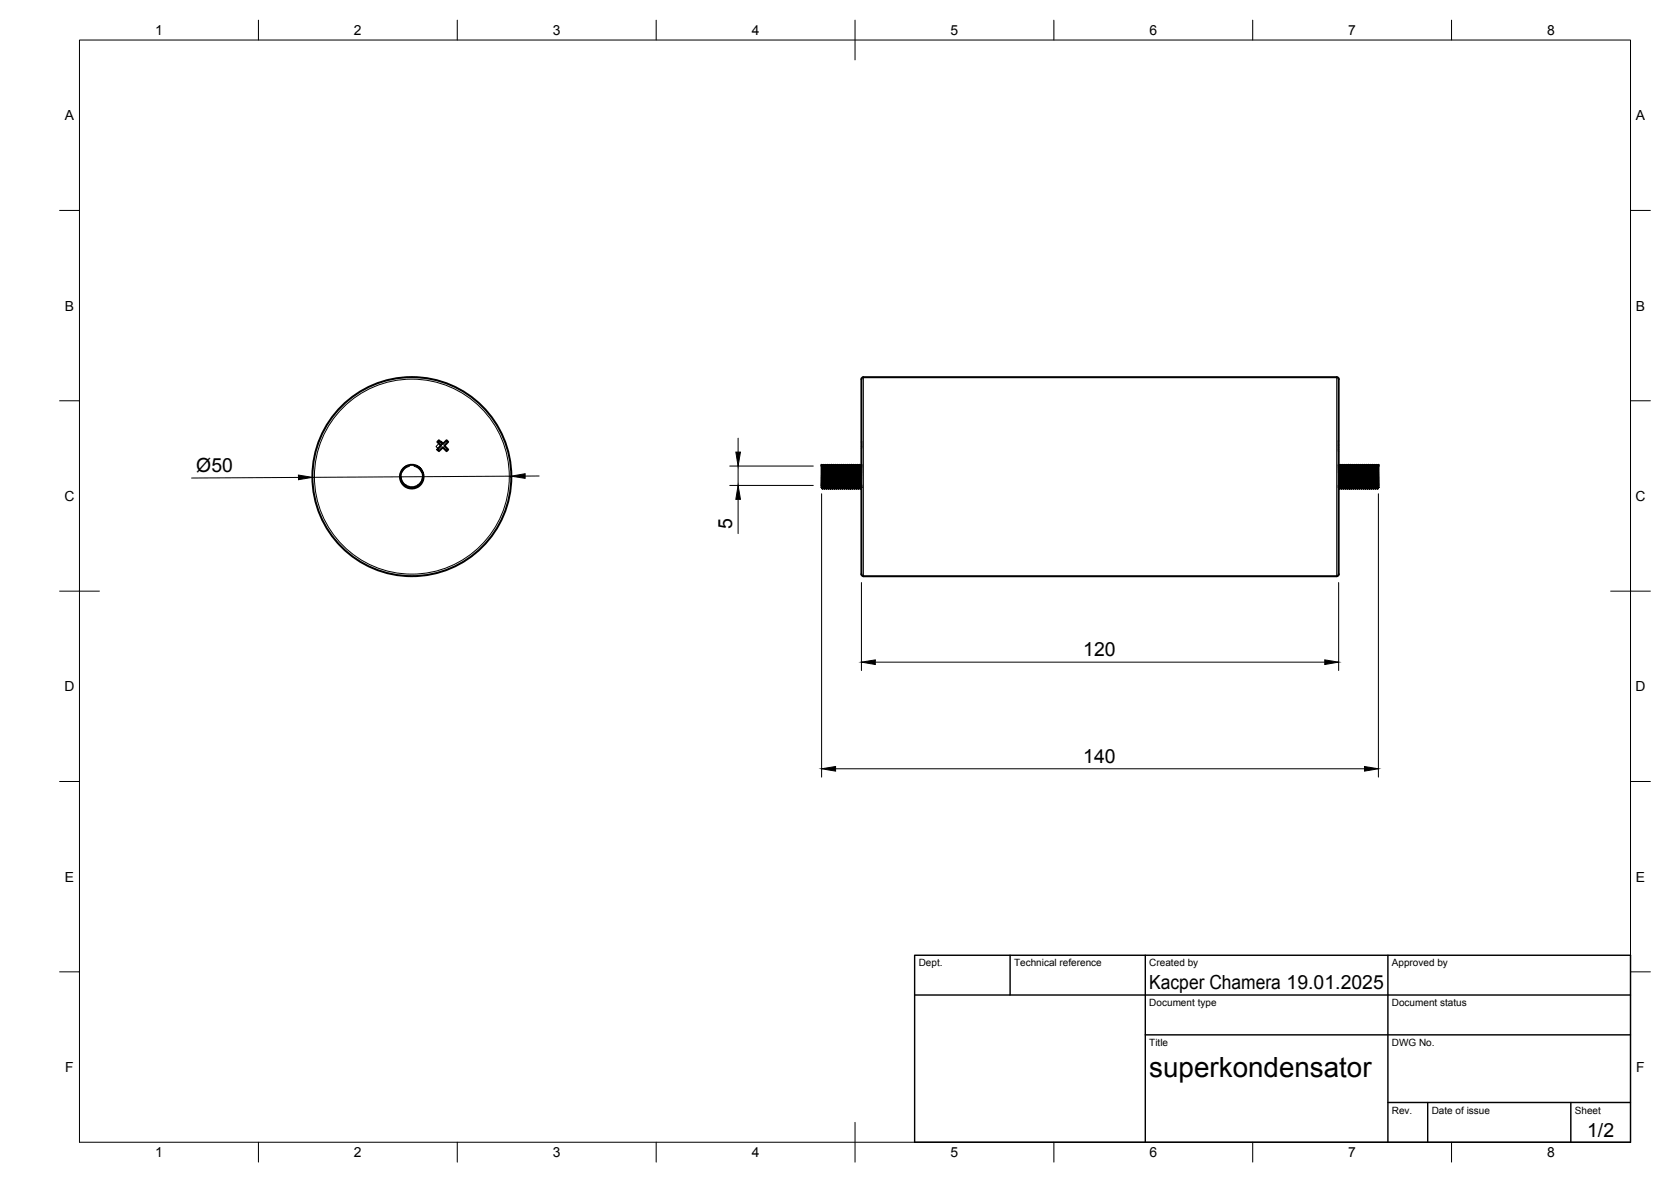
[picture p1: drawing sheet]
<svg xmlns="http://www.w3.org/2000/svg" width="420mm" height="297mm" viewBox="0 0 420 297" stroke-linecap="round" stroke-linejoin="round" font-family="sans-serif">
<!-- layer: Hidden -->
<g fill="none" stroke="#000" stroke-width=".25">
<path d="M100.9 119.8l.3 1.2 .8 1M102.9 117.2l-1 .5-.8 .9M104.1 117.2l1 .4 .8 1M106.2 119.8l-.2 1.1-.9 1.1M109.6 112.2l1.4-1.3 .4 .4-1.3 1.4zM206.6 117.1l.1 1.6M206.7 117v2.4M206.7 119.9l.1 2.3M206.8 117.1l.1 2.3M206.8 117.1h.1M206.9 117.1l.1 2.3M206.9 117.1h.1"/>
<path d="M207.1 116.8l.1 2.2M207.2 117v2.4M207.3 117.1l.1 2.3M207.3 117.1h.1M207.4 117.1l.1 2.3M207.4 117.1h.1M207.6 116.8l.1 2.2M207.6 117l.1 2.4M207.8 117.1l.1 2.3M207.8 117.1h.1M207.9 117.1l.1 2.3M207.9 117.1h.1"/>
<path d="M208 116.8l.2 2.2M208.2 117v2.4M208.3 117.1l.1 2.3M208.3 117.1h.1M208.4 117.1l.1 2.3M208.4 117.1h.1M208.6 116.8l.1 2.2M208.6 117l.1 2.4M208.8 117.1l.1 2.3M208.8 117.1h.1M208.9 117.1l.1 2.3M208.9 117.1h.1"/>
<path d="M209.1 116.8v2.2M209.1 117l.1 2.4M209.3 117.1l.1 2.3M209.3 117.1h.1M209.4 117.1l.1 2.3M209.4 117.1h.1M209.5 116.8l.2 2.2M209.7 117v2.4M209.8 117.1l.1 2.3M209.8 117.1h.1M209.9 117.1l.1 2.3M209.9 117.1h.1"/>
<path d="M210.1 116.8l.1 2.2M210.1 117l.1 2.4M210.3 117.1l.1 2.3M210.3 117.1h.1M210.4 117.1l.1 2.3M210.4 117.1h.1M210.5 116.8l.2 2.2M210.7 117v2.4M210.8 117.1l.1 2.3M210.8 117.1h.1M210.9 117.1l.1 2.3M210.9 117.1h.1"/>
<path d="M211.1 116.8l.1 2.2M211.1 117l.1 2.4M211.3 117.1l.1 2.3M211.3 117.1h.1M211.4 117.1l.1 2.3M211.4 117.1h.1M211.6 116.8l.1 2.2M211.6 117l.1 2.4M211.8 117.1l.1 2.3M211.8 117.1h.1M211.9 117.1l.1 2.3M211.9 117.1h.1"/>
<path d="M212 116.8l.2 2.2M212.2 117v2.4M212.3 117.1l.1 2.3M212.3 117.1h.1M212.4 117.1l.1 2.3M212.4 117.1h.1M212.6 116.8l.1 2.2M212.6 117l.1 2.4M212.8 117.1l.1 2.3M212.8 117.1h.1M212.9 117.1l.1 2.3M212.9 117.1h.1"/>
<path d="M213.1 116.8v2.2M213.1 117l.1 2.4M213.3 117.1l.1 2.3M213.3 117.1h.1M213.4 117.1l.1 2.3M213.4 117.1h.1M213.6 116.8l.1 2.2M213.7 117v2.4M213.8 117.1l.1 2.3M213.8 117.1h.1M213.9 117.1l.1 2.3M213.9 117.1h.1"/>
<path d="M214.1 116.8l.1 2.2M214.1 117l.1 2.4M214.3 117.1l.1 2.3M214.3 117.1h.1M214.4 117.1l.1 2.3M214.5 116.8l.2 2.2M214.7 117v2.4M214.8 117.1l.1 2.3M214.8 117.1h.1M214.9 117.1l.1 2.3M214.9 117.1h.1M215.1 116.8l.1 2.2"/>
<path d="M215.2 117v2.4M215.3 117.1l.1 2.3M215.3 117.1h.1M215.4 117.1l.1 2.3M215.4 117.1h.1M215.6 116.8l.1 2.2M215.6 117l.1 2.4M215.8 117.1l.1 2.3M215.8 117.1h.1M215.9 117.1l.1 2.3M215.9 117.1h.1M216 116.8l.2 2.2"/>
<path d="M216.2 117v2.4M216.3 117.1l.1 2.3M216.3 117.1h.1M216.4 117.1l.1 .8M216.4 117.1h.1M216.5 119.1l.1 2.9M216.6 116.8v.3M216.6 112.2v.5M216.6 110.9l.1 1.3M216.6 111.3h.1M336.5 113.4h.1M336.5 112.4h.1"/>
<path d="M336.5 111.6h.1M336.6 110.6l-.1 2.8M336.6 116.8v.3M336.7 119.1l-.1 2.9M336.8 117.1l-.1 .8M336.8 117.1h.1M336.9 117.1h.1M336.9 117.1l-.1 2.3M337 117v2.4M337.1 116.8l-.1 2.2M337.3 117.1l-.1 2.3M337.3 117.1h.1"/>
<path d="M337.4 117.1l-.1 2.3M337.4 117.1h.1M337.5 117v2.4M337.6 116.8l-.1 2.2M337.8 117.1l-.1 2.3M337.8 117.1h.1M337.9 117.1l-.1 2.3M337.9 117.1h.1M338 117l-.1 2.4M338.1 116.8l-.1 2.2M338.3 117.1l-.1 2.3M338.3 117.1h.1"/>
<path d="M338.4 117.1l-.1 2.3M338.4 117.1h.1M338.5 117v2.4M338.6 116.8l-.1 2.2M338.8 117.1h.1M338.8 117.1l-.1 2.3M338.9 117.1l-.1 2.3M338.9 117.1h.1M339 117v2.4M339.1 116.8l-.1 2.2M339.3 117.1l-.1 2.3M339.3 117.1h.1"/>
<path d="M339.4 117.1l-.1 2.3M339.4 117.1h.1M339.5 117l-.1 2.4M339.6 116.8l-.1 2.2M339.8 117.1l-.1 2.3M339.8 117.1h.1M339.9 117.1l-.1 2.3M339.9 117.1h.1M340 117v2.4M340.1 116.8l-.1 2.2M340.3 117.1l-.1 2.3M340.3 117.1h.1"/>
<path d="M340.4 117.1l-.1 2.3M340.4 117.1h.1M340.6 117l-.2 2.4M340.6 116.8l-.1 2.2M340.8 117.1l-.1 2.3M340.8 117.1h.1M340.9 117.1h.1M340.9 117.1l-.1 2.3M341 117v2.4M341.1 116.8l-.1 2.2M341.3 117.1l-.1 2.3M341.3 117.1h.1"/>
<path d="M341.4 117.1l-.1 2.3M341.4 117.1h.1M341.5 117v2.4M341.6 116.8l-.1 2.2M341.8 117.1l-.1 2.3M341.8 117.1h.1M341.9 117.1l-.1 2.3M341.9 117.1h.1M342.1 117l-.2 2.4M342.1 116.8l-.1 2.2M342.3 117.1l-.1 2.3M342.3 117.1h.1"/>
<path d="M342.4 117.1l-.1 2.3M342.4 117.1h.1M342.5 117v2.4M342.6 116.8l-.1 2.2M342.8 117.1h.1M342.8 117.1l-.1 2.3M342.9 117.1l-.1 2.3M342.9 117.1h.1M343 117v2.4M343.1 116.8l-.1 2.2M343.3 117.1l-.1 2.3M343.3 117.1h.1"/>
<path d="M343.4 117.1l-.1 2.3M343.4 117.1h.1M343.5 117v2.4M343.6 116.8l-.1 2.2M343.8 117.1l-.1 2.3M343.8 117.1h.1M343.9 117.1l-.1 2.3M343.9 117.1h.1M344 117v2.4M344.1 116.8l-.1 2.2M344.3 117.1l-.1 2.3M344.3 117.1h.1"/>
<path d="M344.4 117.1l-.1 2.3M344.4 117.1h.1M344.6 117l-.2 2.4M344.6 116.8l-.1 2.2M344.8 117.1l-.1 2.3M344.8 117.1h.1M344.9 117.1h.1M344.9 117.1l-.1 2.3M345 117v2.4M345.1 116.8l-.1 2.2M345.3 117.1l-.1 2.3M345.3 117.1h.1"/>
<path d="M345.4 117.1l-.1 2.3M345.4 117.1h.1M345.5 117v2.4M345.6 116.8l-.1 2.2M345.8 117.1l-.1 2.3M345.8 117.1h.1M345.9 117.1l-.1 2.3M345.9 117.1h.1M346 117l-.1 2.4M346.1 116.8l-.1 2.2M346.3 117.1l-.1 2.3M346.3 117.1h.1"/>
<path d="M346.4 117.1l-.1 2.3M346.4 117.1h.1M346.5 119.9l-.1 2.3M346.5 117v2.4M346.6 117.1l-.1 1.6M206.6 122v.5M206.6 122.5h.1M206.8 120.6l.1 2.2M206.9 120.6l.2 1.9M207 120.6l.1 1.9M207 122.5h.1M207.1 122.5h.1"/>
<path d="M207.2 120.2l.1 2.4M207.3 120.6l.1 2.2M207.4 120.6l.1 1.9M207.5 120.6l.1 1.9M207.5 122.5h.1M207.6 122.5h.1M207.7 120.2l.1 2.4M207.8 120.6l.1 2.2M207.9 120.6l.1 1.9M208 120.6l.1 1.9M208 122.5h.1M208.1 122.5h.1"/>
<path d="M208.2 120.2l.1 2.4M208.3 120.6l.1 2.2M208.4 120.6l.1 1.9M208.5 120.6l.1 1.9M208.5 122.5h.1M208.6 122.5h.1M208.7 120.2l.1 2.4M208.8 120.6l.1 2.2M208.9 120.6l.1 1.9M209 120.6l.1 1.9M209 122.5h.1M209.1 122.5h.1"/>
<path d="M209.2 120.2l.1 2.4M209.3 120.6l.1 2.2M209.4 120.6l.1 1.9M209.5 120.6l.1 1.9M209.6 122.5h.1M209.7 120.2l.1 2.4M209.8 120.6l.1 2.2M209.9 120.6l.1 1.9M210 120.6l.1 1.9M210 122.5h.1M210.1 122.5h.1M210.2 120.2l.1 2.4"/>
<path d="M210.3 120.6l.1 2.2M210.4 120.6l.1 1.9M210.5 120.6l.1 1.9M210.5 122.5h.1M210.6 122.5h.1M210.7 120.2l.1 2.4M210.8 120.6l.1 2.2M210.9 120.6l.2 1.9M211 120.6l.1 1.9M211 122.5h.1M211.1 122.5h.1M211.2 120.2l.1 2.4"/>
<path d="M211.3 120.6l.1 2.2M211.4 120.6l.1 1.9M211.5 120.6l.1 1.9M211.5 122.5h.1M211.6 122.5h.1M211.7 120.2l.1 2.4M211.8 120.6l.1 2.2M211.9 120.6l.1 1.9M212 120.6l.1 1.9M212 122.5h.1M212.1 122.5h.1M212.2 120.2l.1 2.4"/>
<path d="M212.3 120.6l.1 2.2M212.4 120.6l.1 1.9M212.5 120.6l.1 1.9M212.5 122.5h.1M212.6 122.5h.1M212.7 120.2l.1 2.4M212.8 120.6l.1 2.2M212.9 120.6l.1 1.9M213 120.6l.1 1.9M213 122.5h.1M213.1 122.5h.1M213.2 120.2l.1 2.4"/>
<path d="M213.3 120.6l.1 2.2M213.4 120.6l.2 1.9M213.5 120.6l.1 1.9M213.5 122.5h.1M213.6 122.5h.1M213.7 120.2l.1 2.4M213.8 120.6l.1 2.2M213.9 120.6l.1 1.9M214 120.6l.1 1.9M214 122.5h.1M214.1 122.5h.1M214.2 120.2l.1 2.4"/>
<path d="M214.3 120.6l.1 2.2M214.4 120.6l.1 1.9M214.5 120.6l.1 1.9M214.5 122.5h.1M214.6 122.5h.1M214.7 120.2l.1 2.4M214.8 120.6l.1 2.2M214.9 120.6l.2 1.9M215 120.6l.1 1.9M215 122.5h.1M215.1 122.5h.1M215.2 120.2l.1 2.4"/>
<path d="M215.3 120.6l.1 2.2M215.4 120.6l.1 1.9M215.5 120.6l.1 1.9M215.5 122.5h.1M215.7 120.2l.1 2.4M215.8 120.6l.1 2.2M215.9 120.6l.1 1.9M216 120.6l.1 1.9M216 122.5h.1M216.1 122.5h.1M216.2 120.2l.1 2.4M216.3 120.6l.1 2.2"/>
<path d="M216.4 120.6l.1 1.9M216.5 122.5h.1M336.7 122.5h.1M336.8 120.6l-.1 1.9M336.9 120.6l-.1 2.2M337 120.2l-.1 2.4M337.1 122.5h.1M337.2 120.6l-.1 1.9M337.4 120.6l-.1 2.2M337.5 120.2l-.1 2.4M337.5 122.5h.1M337.7 120.6l-.2 1.9"/>
<path d="M337.7 122.5h.1M337.8 120.6l-.1 1.9M337.9 120.6l-.1 2.2M338 120.2l-.1 2.4M338.1 122.5h.1M338.2 120.6l-.1 1.9M338.2 122.5h.1M338.4 120.6l-.1 2.2M338.5 120.2l-.1 2.4M338.6 122.5h.1M338.6 120.6v1.9M338.8 120.6l-.2 1.9"/>
<path d="M338.9 120.6l-.1 2.2M339 120.2l-.1 2.4M339 122.5h.1M339.2 120.6l-.2 1.9M339.2 122.5h.1M339.3 120.6l-.1 1.9M339.4 120.6l-.1 2.2M339.5 120.2l-.1 2.4M339.6 122.5h.1M339.7 120.6l-.1 1.9M339.9 120.6l-.1 2.2M340 120.2l-.1 2.4"/>
<path d="M340.1 122.5h.1M340.1 120.6l-.1 1.9M340.3 120.6l-.2 1.9M340.4 120.6l-.1 2.2M340.5 120.2l-.1 2.4M340.6 122.5h.1M340.7 120.6l-.1 1.9M340.7 122.5h.1M340.8 120.6l-.1 1.9M340.9 120.6l-.1 2.2M341 120.2l-.1 2.4M341.1 122.5h.1"/>
<path d="M341.2 120.6l-.1 1.9M341.4 120.6l-.1 2.2M341.5 120.2l-.1 2.4M341.7 120.6l-.1 1.9M341.7 122.5h.1M341.8 120.6l-.1 1.9M341.9 120.6l-.1 2.2M342 120.2l-.1 2.4M342.1 122.5h.1M342.2 120.6l-.1 1.9M342.2 122.5h.1M342.4 120.6l-.1 2.2"/>
<path d="M342.5 120.2l-.1 2.4M342.6 122.5h.1M342.6 120.6v1.9M342.8 120.6l-.2 1.9M342.9 120.6l-.1 2.2M343 120.2l-.1 2.4M343 122.5h.1M343.2 120.6l-.2 1.9M343.2 122.5h.1M343.3 120.6l-.1 1.9M343.4 120.6l-.1 2.2M343.5 120.2l-.1 2.4"/>
<path d="M343.6 122.5h.1M343.7 120.6l-.1 1.9M343.9 120.6l-.1 2.2M344 120.2l-.1 2.4M344.1 122.5h.1M344.1 120.6l-.1 1.9M344.3 120.6l-.2 1.9M344.4 120.6l-.1 2.2M344.5 120.2l-.1 2.4M344.6 122.5h.1M344.7 120.6l-.1 1.9M344.7 122.5h.1"/>
<path d="M344.8 120.6l-.1 1.9M344.9 120.6l-.1 2.2M345 120.2l-.1 2.4M345.1 122.5h.1M345.2 120.6l-.1 1.9M345.4 120.6l-.1 2.2M345.5 120.2l-.1 2.4M345.5 122.5h.1M345.7 120.6l-.2 1.9M345.7 122.5h.1M345.8 120.6l-.1 1.9M345.9 120.6l-.1 2.2"/>
<path d="M346 120.2l-.1 2.4M346.1 122.5h.1M346.2 120.6l-.1 1.9M346.2 122.5h.1M346.4 120.6l-.1 2.2M346.6 122.5h.1M346.6 122v.5"/>
</g>
<!-- layer: Visible -->
<g fill="none" stroke="#000" stroke-width=".51">
<path d="M217.1 94.8h119a1.22 1.22 0 0 1 .5 1.5v48M217.1 94.8a1.2 1.2 0 0 0-.5 1.5v48M104.8 117.1l-1-.3-1.5 .3M110.4 110.6l.9 1 1-1 .4 .4-1 1 1 1-.4 .4-1-1-.9 1-.4-.4 .9-1-.9-1zM206.6 117.1v4.9M206.6 116.8v.3M206.6 116.8l.2 .3M206.8 117.1l-.2 4.9M206.9 117.1l-.3 5.4M207.1 116.8l-.3 6M207.1 116.8l-.3 .3M207.1 116.8h.1"/>
<path d="M207.1 116.8l-.2 6M207.1 116.8l.2 .3M207.3 117.1l-.2 5.4M207.4 117.1l-.3 5.4M207.6 116.8l-.3 6M207.6 116.8l-.3 .3M207.6 116.8h.1M207.6 116.8l-.2 6M207.6 116.8l.2 .3M207.8 117.1l-.3 5.4M207.9 117.1l-.3 5.4M208 116.8l-.2 6"/>
<path d="M208 116.8l-.2 .3M208 116.8h.1M208.1 116.8l-.2 6M208.1 116.8l.2 .3M208.4 117.1l-.3 5.4M208.6 116.8l-.3 .4-.3 5.3M208.6 116.8l-.3 6M208.6 116.8h.1M208.6 116.8l-.2 6M208.6 116.8l.2 .3M208.8 117.1l-.3 5.4M208.9 117.1l-.3 5.4"/>
<path d="M209 116.8l-.2 .3M209.1 116.8l-.3 6M209.1 116.8h.1M209.1 116.8l-.2 6M209.1 116.8l.2 .3M209.3 117.1l-.3 5.4M209.4 117.1l-.3 5.4M209.5 116.8l-.2 6M209.5 116.8l-.2 .3M209.5 116.8h.1M209.6 116.8l-.2 6M209.6 116.8l.2 .3"/>
<path d="M209.8 117.1l-.3 5.4M209.9 117.1l-.3 5.4M210.1 116.8l-.3 6M210.1 116.8l-.3 .3M210.1 116.8h.1M210.1 116.8l-.2 6M210.1 116.8l.2 .3M210.3 117.1l-.3 5.4M210.4 117.1l-.3 5.4M210.5 116.8l-.2 6-.2-.3M210.5 116.8l-.2 .3M210.5 116.8h.1"/>
<path d="M210.6 116.8l-.2 6M210.6 116.8l.2 .3M210.8 117.1l-.3 5.4M210.8 117.1h.1M210.9 117.1l-.3 5.4M211.1 116.8l-.3 6M211.1 116.8h.1M211.1 116.8l-.2 .3M211.1 116.8l.2 .3M211.3 117.1l-.2 5.4M211.3 117.1h.1M211.4 117.1l-.3 5.4"/>
<path d="M211.6 116.8l-.3 6M211.6 116.8h.1M211.6 116.8l-.2 .3M211.6 116.8l-.2 6M211.6 116.8l.2 .3M211.8 117.1l-.3 5.4M211.8 117.1h.1M211.9 117.1l-.3 5.4M212 116.8l-.2 6M212 116.8h.1M212 116.8l-.1 .3M212.1 116.8l-.2 6"/>
<path d="M212.1 116.8l.2 .3M212.3 117.1l-.3 5.4M212.3 117.1h.1M212.4 117.1l-.3 5.4M212.6 116.8l-.3 6M212.6 116.8h.1M212.6 116.8l-.2 .3M212.6 116.8l.2 .3M212.8 117.1l-.3 5.4M212.8 117.1h.1M212.9 117.1l-.3 5.4M213 116.8l-.1 .3"/>
<path d="M213.1 116.8l-.3 6M213.1 116.8h.1M213.1 116.8l-.2 6M213.1 116.8l.2 .3M213.3 117.1l-.3 5.4M213.3 117.1h.1M213.4 117.1l-.4 5.4M213.6 116.8l-.3 6M213.6 116.8h.1M213.6 116.8l-.2 .3M213.8 117.1l-.2 5.4M213.8 117.1l-.2-.3-.2 6"/>
<path d="M213.8 117.1h.1M213.9 117.1l-.3 5.4M214.1 116.8l-.3 6M214.1 116.8h.1M214.1 116.8l-.2 .3M214.1 116.8l-.2 6M214.1 116.8l.2 .3M214.3 117.1l-.3 5.4M214.3 117.1h.1M214.4 117.1l-.3 5.4M214.5 116.8l-.2 6M214.5 116.8h.1"/>
<path d="M214.5 116.8l-.1 .3M214.6 116.8l-.2 6M214.6 116.8l.2 .3M214.8 117.1l-.3 5.4M214.8 117.1h.1M214.9 117.1l-.3 5.4M215.1 116.8l-.3 6M215.1 116.8h.1M215.1 116.8l-.2 .3M215.1 116.8l-.2 6M215.1 116.8l.2 .3M215.3 117.1l-.2 5.4"/>
<path d="M215.3 117.1h.1M215.4 117.1l-.3 5.4M215.6 116.8l-.3 6M215.6 116.8h.1M215.6 116.8l-.2 .3M215.6 116.8l-.2 6M215.6 116.8l.2 .3M215.8 117.1l-.3 5.4M215.9 117.1l-.3 5.4M216 116.8l-.2 6M216 116.8l-.2 .3M216 116.8h.1"/>
<path d="M216.1 116.8l-.2 6M216.1 116.8l.2 .3M216.3 117.1l-.3 5.4M216.4 117.1l-.3 5.4M216.6 116.8l-.3 6M216.6 116.8l-.3 .3M216.6 116.8h.1M216.6 117.1l-.2 5.7M336.6 117.1l.2 5.7M336.6 116.8h.1M336.6 116.8l.4 .7 .1 5M336.6 116.8l.3 6"/>
<path d="M336.8 117.1l.3 5.4M337.1 116.8l.2 6M337.1 116.8l-.2 .3M337.1 116.8h.1M337.1 116.8l.3 6M337.1 116.8l.3 .3M337.3 117.1l.2 5.4M337.4 117.1l.3 5.4M337.6 116.8l.2 6M337.6 116.8l-.2 .3M337.6 116.8h.1M337.6 116.8l.3 6"/>
<path d="M337.6 116.8l.2 .3M337.8 117.1l.3 5.4M337.8 117.1h.1M337.9 117.1l.2 5.2 .2 .5M338.1 116.8l.2 6M338.1 116.8l-.2 .3M338.1 116.8h.1M338.1 116.8l.3 6M338.1 116.8l.2 .3M338.3 117.1l.3 5.4M338.3 117.1h.1M338.4 117.1l.2 5.4"/>
<path d="M338.6 116.8l.2 6M338.6 116.8l-.2 .3M338.6 116.8h.1M338.6 116.8l.3 6M338.6 116.8l.2 .3M338.8 117.1l.2 5.4M338.8 117.1h.1M338.9 117.1l.3 5.4M339.1 116.8l.2 6M339.1 116.8l-.2 .3M339.1 116.8h.1M339.1 116.8l.3 6"/>
<path d="M339.1 116.8l.2 .3M339.3 117.1l.3 5.4M339.3 117.1h.1M339.4 117.1l.2 5.4M339.6 116.8l.2 6M339.6 116.8l-.2 .3M339.6 116.8h.1M339.6 116.8l.3 6M339.6 116.8l.2 .3M339.8 117.1l.3 5.4M339.8 117.1h.1M339.9 117.1l.2 5.4"/>
<path d="M340.1 116.8l.2 6M340.1 116.8l-.2 .3M340.1 116.8h.1M340.1 116.8l.3 6M340.1 116.8l.2 .3M340.3 117.1l.3 5.4M340.3 117.1h.1M340.4 117.1l.3 5.4M340.6 116.8l.2 6M340.6 116.8l-.2 .3M340.6 116.8h.1M340.6 116.8l.3 6"/>
<path d="M340.6 116.8l.2 .3M340.8 117.1l.3 5.4M340.8 117.1h.1M340.9 117.1l.2 5.4M341.1 116.8l.2 6M341.1 116.8l-.2 .3M341.1 116.8h.1M341.1 116.8l.3 6M341.1 116.8l.2 .3M341.3 117.1l.2 5.4M341.3 117.1h.1M341.4 117.1l.3 5.4"/>
<path d="M341.6 116.8l.2 6M341.6 116.8l-.2 .3M341.6 116.8h.1M341.6 116.8l.3 6M341.6 116.8l.2 .3M341.8 117.1l.3 5.4M341.8 117.1h.1M341.9 117.1l.2 5.4M342.1 116.8l.2 6M342.1 116.8l-.2 .3M342.1 116.8h.1M342.1 116.8l.3 6"/>
<path d="M342.1 116.8l.2 .3M342.3 117.1l.3 5.4M342.3 117.1h.1M342.4 117.1l.2 5.4M342.6 116.8l.2 6M342.6 116.8l-.2 .3M342.6 116.8h.1M342.6 116.8l.3 6M342.6 116.8l.3 .3M342.8 117.1l.2 5.4M342.9 117.1l.3 5.4M343.1 116.8l.2 6"/>
<path d="M343.1 116.8l-.2 .3M343.1 116.8h.1M343.1 116.8l.3 6M343.1 116.8l.3 .3M343.3 117.1l.3 5.4M343.4 117.1l.2-.3 .2 6M343.4 117.1l.2 5.4M343.6 116.8h.1M343.6 116.8l.3 6M343.6 116.8l.3 .3M343.8 117.1l.2 5.4M343.9 117.1l.2 5.4"/>
<path d="M344.1 116.8l.2 6M344.1 116.8l.3 6M344.1 116.8l-.2 .3M344.1 116.8l.3 .3M344.3 117.1l.3 5.4M344.4 117.1l.3 5.4M344.6 116.8l.3 6M344.6 116.8l-.2 .3M344.6 116.8h.1M344.6 116.8l.3 .3M344.8 117.1l.3 5.4M344.9 117.1l.2 5.4"/>
<path d="M345.1 116.8l.2 6M345.1 116.8l-.2 .3M345.1 116.8h.1M345.1 116.8l.3 6 .1-.3M345.1 116.8l.3 .3M345.3 117.1l.2 5.4M345.4 117.1l.3 5.4M345.6 116.8l.2 6M345.6 116.8l-.2 .3M345.6 116.8h.1M345.6 116.8l.3 6M345.6 116.8l.3 .3"/>
<path d="M345.8 117.1l.3 5.4M345.9 117.1l.2 5.2 .2 .5M346.1 116.8l.3 6M346.1 116.8l-.2 .3M346.1 116.8h.1M346.1 116.8l.3 .3M346.3 117.1l.3 5.4M346.4 117.1l.2 5.4M346.6 116.8v.3M346.6 116.8l-.2 .3M346.6 117.1v4.9M102 122a2.82 2.82 0 0 0 4-.9l.3-1v-1.2l-.7-1.1-.8-.7 1.1 .8 .6 1.4-.1 1.3-.5 1-.9 .8-1.2 .4-1.2-.2-1.1-.7-.7-1-.2-1.3 .5-1.4 1.2-1.1-1.1 1.1-.5 1.2 .3 1.4 1 1.2"/>
<path d="M206.6 122v.5M206.6 122.5l.2 .3M206.8 122.8h.1M207 122.5h.1M207.1 122.5l-.2 .3M207.1 122.5l.2 .3M207.3 122.8h.1M207.5 122.5h.1M207.5 122.5l-.1 .3M207.6 122.5l.2 .3M207.8 122.8h.1M208 122.5h.1"/>
<path d="M208 122.5l-.1 .3M208.1 122.5l.2 .3M208.3 122.8h.1M208.5 122.5h.1M208.5 122.5l-.1 .3M208.6 122.5l.2 .3M208.8 122.8h.1M209 122.5h.1M209 122.5l-.1 .3M209.1 122.5l.2 .3M209.3 122.8h.1M209.5 122.5h.1"/>
<path d="M209.5 122.5l-.1 .3M209.6 122.5l.2 .3M209.8 122.8h.1M210 122.5h.1M210 122.5l-.1 .3M210.3 122.8h.1M210.5 122.5h.1M210.5 122.5l-.1 .3M210.6 122.5l.2 .3M211 122.5h.1M211.1 122.5l-.2 .3M211.1 122.5l.2 .3"/>
<path d="M211.3 122.8h.1M211.5 122.5h.1M211.5 122.5l-.1 .3M211.6 122.5l.2 .3M211.8 122.8h.1M212 122.5h.1M212 122.5l-.1 .3M212.1 122.5l.2 .3M212.5 122.5h.1M212.5 122.5l-.1 .3M212.6 122.5l.2 .3M212.8 122.8h.1"/>
<path d="M213 122.5l-.1 .3M213.1 122.5l.2 .3M213.3 122.8h.1M213.6 122.5h.1M213.6 122.5l-.2 .3M213.6 122.5l.2 .3M213.8 122.8h.1M214 122.5h.1M214 122.5l-.1 .3M214.1 122.5l.2 .3M214.3 122.8h.1M214.5 122.5h.1"/>
<path d="M214.5 122.5l-.1 .3M214.6 122.5l.2 .3M214.8 122.8h.1M215 122.5h.1M215.1 122.5l-.2 .3M215.1 122.5l.2 .3M215.3 122.8h.1M215.5 122.5h.1M215.5 122.5l-.1 .3M215.6 122.5l.2 .3M215.8 122.8h.1M216 122.5h.1"/>
<path d="M216 122.5l-.1 .3M216.1 122.5l.2 .3M216.3 122.8h.1M216.5 122.5h.1M216.5 122.5l-.1 .3M216.6 122l-.1 .5M336.6 122l.1 .5M336.6 122.5h.1M336.7 122.5l.1 .3M336.8 122.8h.1M337.1 122.5l-.2 .3M337.1 122.5h.1"/>
<path d="M337.1 122.5l.2 .3M337.3 122.8h.1M337.5 122.5h.2M337.5 122.5l-.1 .3M337.7 122.5l.1 .3M337.8 122.8h.1M338.1 122.5h.1M338.1 122.5l-.2 .3M338.3 122.8h.1M338.6 122.5h.1M338.6 122.5l-.2 .3M338.6 122.5l.2 .3"/>
<path d="M338.8 122.8h.1M339 122.5h.2M339 122.5l-.1 .3M339.2 122.5l.1 .3M339.3 122.8h.1M339.6 122.5l-.2 .3M339.6 122.5h.1M339.6 122.5l.2 .3M339.8 122.8h.1M340.1 122.5l-.2 .3M340.1 122.5l.2 .3M340.3 122.8h.1"/>
<path d="M340.6 122.5h.1M340.6 122.5l-.2 .3M340.7 122.5l.1 .3M340.8 122.8h.1M341.1 122.5h.1M341.1 122.5l-.2 .3M341.1 122.5l.2 .3M341.3 122.8h.1M341.5 122.5h.2M341.5 122.5l-.1 .3M341.7 122.5l.1 .3M341.8 122.8h.1"/>
<path d="M342.1 122.5l-.2 .3M342.1 122.5h.1M342.1 122.5l.2 .3M342.3 122.8h.1M342.6 122.5h.1M342.6 122.5l-.2 .3M342.6 122.5l.2 .3M342.8 122.8h.1M343 122.5h.2M343 122.5l-.1 .3M343.2 122.5l.1 .3M343.3 122.8h.1"/>
<path d="M343.6 122.5h.1M343.6 122.5l-.2 .3M343.6 122.5l.2 .3M343.8 122.8h.1M344 122.5h.1M344.1 122.5l-.2 .3M344.1 122.5l.2 .3M344.3 122.8h.1M344.6 122.5h.1M344.6 122.5l-.2 .3M344.7 122.5l.1 .3M345.1 122.5h.1"/>
<path d="M345.1 122.5l-.2 .3M345.1 122.5l.2 .3M345.3 122.8h.1M345.5 122.5h.2M345.7 122.5l.1 .3M345.8 122.8h.1M346.1 122.5h.1M346.1 122.5l-.2 .3M346.6 122.5l-.2 .3M216.6 144.3l.2 .4 .3 .1M217.1 144.8h119M336.6 144.3l-.1 .2-.4 .3"/>
<circle cx="103.6" cy="119.8" r="25"/>
</g>
<!-- layer: Visible Narrow -->
<g fill="none" stroke="#000" stroke-width=".25">
<path d="M217.1 94.8v50M336.1 94.8v50"/>
<circle cx="103.6" cy="119.8" r="24.5"/>
</g>
<!-- layer: BORDER -->
<g fill="none" stroke="#000" stroke-width=".25">
<path d="M20 10.1h390v276.9h-390zM65 5.1v5M115 5.1v5M165 5.1v5M215 5.1v10M265 5.1v5M315 5.1v5M365 5.1v5M15 52.9h5M410 52.9h5M15 100.7h5M410 100.7h5"/>
<path d="M15 148.6h10M405 148.6h10M15 196.4h5M410 196.4h5M15 244.2h5M410 244.2h5M65 287v5M115 287v5M165 287v5M215 282.1v9.9M265 287v5M315 287v5"/>
<path d="M365 287v5"/>
</g>
<!-- layer: TITLEBLOCK -->
<path d="M230 240.1h180v46.9h-180zM230 250h180M254 240.1v9.9M288 240.1v46.9M349 240.1v46.9M288 260.1h122M349 277.1h61M359 277.1v9.9M395 277.1v9.9" fill="none" stroke="#000" stroke-width=".36"/>
<!-- layer: FD_Dimensions -->
<g fill="none" stroke="#000" stroke-width=".25">
<path d="M75 120l-26.8 .1M128.5 119.7l-50 .3M135.6 119.6h-3.6M183.5 117.1h21M185.6 110.1v3.5M185.6 117.1v4.9M183.5 122h21M185.6 125.5v8.6M206.6 124.1v71.2M346.6 124.1v71.2M216.6 146.4v22.1M336.6 146.4v22.1"/>
<path d="M220.1 166.4h113M210.1 193.2h133"/>
</g>
<path d="M75 119.4l3.5 .6-3.4 .6zM128.5 119.7l3.5-.7v1.2zM185 113.6h1.2l-.6 3.5zM185.6 122l.6 3.5h-1.2zM216.6 166.4l3.5-.6v1.2zM333.1 165.8l3.5 .6-3.5 .6zM206.6 193.2l3.5-.6v1.2zM343.1 192.6l3.5 .6-3.5 .6z" fill="#000" stroke="#000" stroke-width=".25"/>
<text font-size="7" x="289" y="270.6">superkondensator</text>
<g font-size="4.9">
<text x="49.4" y="118.6">Ø50</text>
<text x="184.1" y="132.9" transform="rotate(-90 184.1 132.9)">5</text>
<text x="272.4" y="165">120</text>
<text x="272.4" y="191.7">140</text>
<text x="289" y="248.5">Kacper Chamera 19.01.2025</text>
<text x="399.1" y="285.7">1/2</text>
</g>
<g font-size="3.5">
<text x="39" y="8.8">1</text>
<text x="89" y="8.8">2</text>
<text x="139" y="8.8">3</text>
<text x="189" y="8.8">4</text>
<text x="239" y="8.8">5</text>
<text x="289" y="8.8">6</text>
<text x="339" y="8.8">7</text>
<text x="389" y="8.8">8</text>
<text x="16.3" y="30.2">A</text>
<text x="411.3" y="30.2">A</text>
<text x="16.3" y="78">B</text>
<text x="411.3" y="78">B</text>
<text x="16.2" y="125.9">C</text>
<text x="411.2" y="125.9">C</text>
<text x="16.2" y="173.7">D</text>
<text x="411.2" y="173.7">D</text>
<text x="16.3" y="221.6">E</text>
<text x="411.3" y="221.6">E</text>
<text x="16.4" y="269.4">F</text>
<text x="411.4" y="269.4">F</text>
<text x="39" y="290.8">1</text>
<text x="89" y="290.8">2</text>
<text x="139" y="290.8">3</text>
<text x="189" y="290.8">4</text>
<text x="239" y="290.8">5</text>
<text x="289" y="290.8">6</text>
<text x="339" y="290.8">7</text>
<text x="389" y="290.8">8</text>
</g>
<g font-size="2.5">
<text x="231" y="242.9">Dept.</text>
<text x="255" y="242.9">Technical reference</text>
<text x="289" y="242.9">Created by</text>
<text x="350" y="242.9">Approved by</text>
<text x="289" y="252.8">Document type</text>
<text x="350" y="252.8">Document status</text>
<text x="289" y="262.9">Title</text>
<text x="350" y="262.9">DWG No.</text>
<text x="350" y="279.9">Rev.</text>
<text x="360" y="279.9">Date of issue</text>
<text x="396" y="279.9">Sheet</text>
</g>
</svg>
